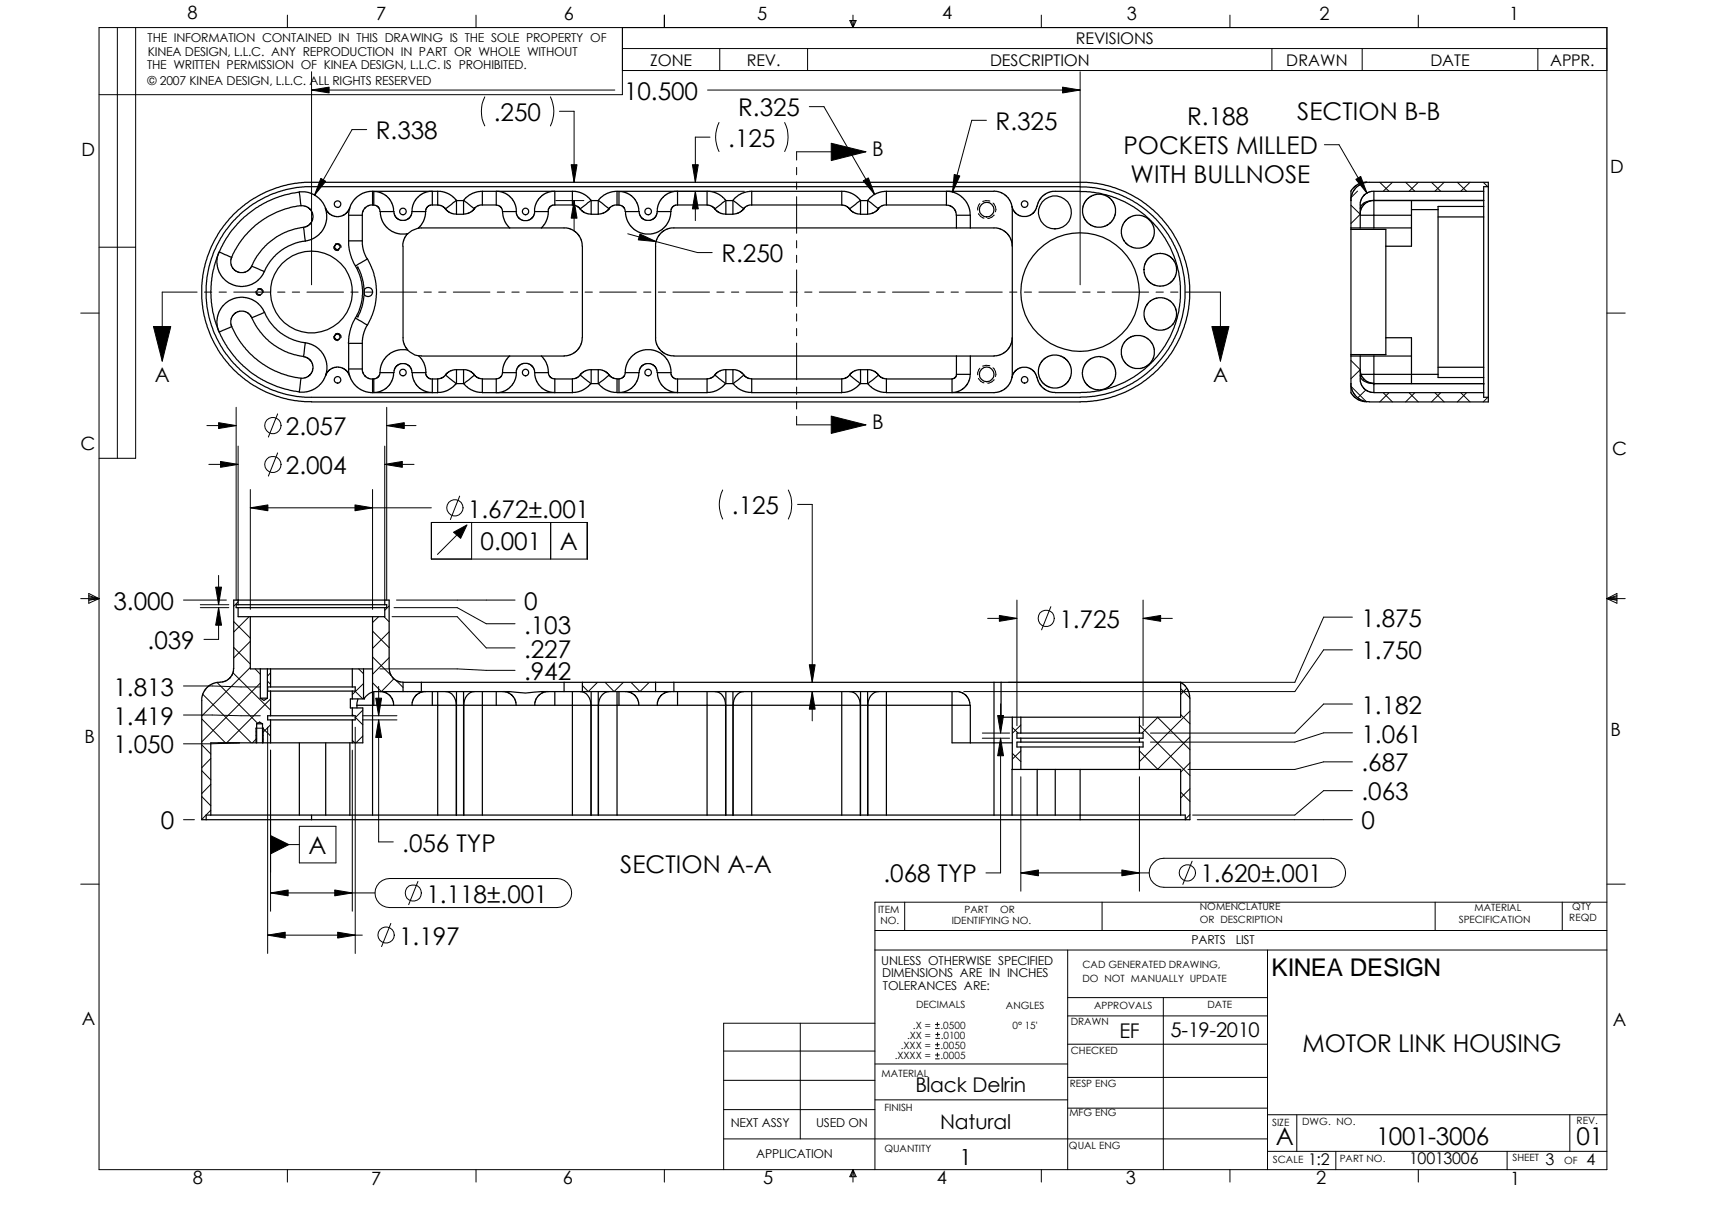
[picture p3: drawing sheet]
<svg xmlns="http://www.w3.org/2000/svg" width="297mm" height="210mm" viewBox="0 0 297 210" stroke-linecap="round" stroke-linejoin="round" font-family="sans-serif">
<g fill="none" stroke="#000" stroke-width=".17">
<path d="M17.2 4.8h261.6v198.1h-261.6zM20.4 4.8v74.7M23.5 4.8v74.7h-6.3M49.9 2.6v2.2M54.1 15.6l3-.5v1zM54.1 15.6h52.6M54.1 12.4v37M82.6 2.6v2.2M84.1 16.8a5.6 5.6 0 0 0 0 5M95.5 16.8a5.6 5.6 0 0 1 0 5M97.1 19.3h2.5v12.3M108 4.8v11.6h-90.8"/>
<path d="M108 12.2h170.8M108 8.4h170.8M115.3 2.6v2.2M122.8 15.6h64.6M124.9 8.4v3.8M140.1 8.4v3.8M140.4 18.5h2.6l8.8 15.2M147.4 3.6h1.1l-.5 1.2zM147.7 3.6l.3 1.2M148 2.6v2.2M148.2 3.6l-.2 1.2M180.7 2.6v2.2"/>
<path d="M184.4 15.1l3 .5-3 .5zM187.4 12.4v37M213.4 2.6v2.2M220.7 8.4v3.8M236.3 8.4v3.8M246.1 2.6v2.2M266.8 8.4v3.8M55.7 30.9l.8 .6-1.9 2.4zM63.6 22.5h-2.5l-6.5 11.4M96.4 34.8h4.9M99.1 28.6h1l-.5 3zM99.6 34.8l.5 3h-1z"/>
<path d="M99.6 34.8v5.1M117.5 33.2h11.7M120.1 28.6h1.1l-.6 3zM120.6 33.2l.6 3h-1.1zM120.6 33.2v5.1M123.2 23.8h-2.6v7.8M124.8 21.3a5.6 5.6 0 0 0 0 5M136.1 21.3a5.6 5.6 0 0 1 0 5M138.2 29v1.3M138.2 31.6v1.3M138.2 34.1v6.4M144.2 24.8l6 1.5-6 1.6z"/>
<path d="M149.8 31.4l.9-.5 1.1 2.8zM150.2 26.3h-12v1.5M165.6 30.3l.9 .2-1.2 2.8zM169.8 37.1a1.51 1.51 0 0 0 .9 .7M170 35.3l-.4 .8v.3M171.2 20.9h-2.6l-3.3 12.4M171.7 34.9l-.6-.1-.6 .1M172.3 35.2a1.43 1.43 0 0 1 .4 1.5M172.5 37.3a1.31 1.31 0 0 1-1.1 .6M229.8 25.1h2.5l4.9 8.4M234.4 35.6l1.6 1.6-1.6 1.6M235.2 31.1l.9-.5 1.1 2.9z"/>
<path d="M235.5 33.1l-1.1 1.1M239.4 31.6l1.6 1.6M241.6 31.6l-1.6 1.6M243.9 31.6l1.6 1.6M246.1 31.6l-1.6 1.6M248.4 31.6l1.6 1.6M250.6 31.6l-1.6 1.6M252.9 31.6l1.6 1.6M255.1 31.6l-1.7 1.6M257.3 31.6l.8 .8M14 54.3h3.2M17.2 42.9h6.3"/>
<path d="M26.6 56.6h3l-1.5 6.1zM34.2 50.7h-6.1v12M35.5 50.7h1.2M38 50.7h1.3M40.6 50.7h6.3M44.4 50.5a.6 .6 0 0 0 .8 .7M44.7 50.1h.1M44.8 50.1a.61 .61 0 0 1 .8 .7M48.2 50.7h1.2M50.7 50.7h1.3M53.3 50.7h6.3M57.9 42.8a.6 .6 0 0 0 .9 .6"/>
<path d="M57.9 58.3a.6 .6 0 0 0 .8 .7M58.2 42.3h.1a.61 .61 0 0 1 .8 .6M58.2 57.9h.1a.62 .62 0 0 1 .6 .1 .62 .62 0 0 1 .2 .6M60.9 50.7h1.2M63.4 50.7h1.3M66 50.7h6.3M73.6 50.7h1.2M76.1 50.7h1.3M78.7 50.7h6.3M86.3 50.7h1.2M88.8 50.7h1.3M91.4 50.7h6.3"/>
<path d="M99 50.7h1.2M101.5 50.7h1.3M104.1 50.7h6.3M108.9 40.6l12.1 3.2h2.6M111 40.6l2.8 1.3-3.1-.3zM111.7 50.7h1.2M114.2 50.7h1.3M116.8 50.7h6.3M124.4 50.7h1.2M126.9 50.7h1.3M129.5 50.7h6.3M137.1 50.7h1.2"/>
<path d="M138.2 41.7v1.3M138.2 44.3v1.3M138.2 46.8v6.4M138.2 54.4v1.3M138.2 57v1.3M138.2 59.5v6.4M139.6 50.7h1.3M142.2 50.7h6.3M149.8 50.7h1.2M152.3 50.7h1.3M154.9 50.7h6.3M162.5 50.7h1.2"/>
<path d="M165 50.7h1.3M167.6 50.7h6.3M175.2 50.7h1.2M177.7 50.7h1.3M180.3 50.7h6.3M187.9 50.7h1.2M190.4 50.7h1.3M193 50.7h6.3M200.6 50.7h1.2M203.1 50.7h1.3M205.7 50.7h6v12M210.3 56.6h2.9l-1.5 6.1z"/>
<path d="M278.8 54.3h3.2M35.9 73.8h5.1M37.9 73.3l3.1 .5-3.1 .5zM41 70.7v33.4M41.3 77.4v26.7M48.2 78.6l-1.6 4M48.2 71.8l-1.6 4M66.8 77.4v26.7M67.1 73.8l3-.5v1zM67.1 73.8h5.1M67.1 70.7v33.4M138.2 72.2v1.5h12"/>
<path d="M138.2 67.1v1.3M138.2 69.7v1.3M144.2 72.2l6 1.5-6 1.5zM169.8 65.7a1.51 1.51 0 0 0 .9 .7M170 63.9l-.4 .8v.3M171.7 63.5l-.6-.1-.6 .1M172.3 63.8a1.43 1.43 0 0 1 .4 1.5M172.5 65.9a1.31 1.31 0 0 1-1.1 .6M234.4 62.5l1.6 1.6-1.6 1.6M234.4 67.1l2.6 2.5M237 67.6l-1.4 1.4M240 68.1l1.6 1.6"/>
<path d="M241 68.1l-1.6 1.6M244.5 68.1l1.6 1.6M245.5 68.1l-1.6 1.6M249 68.1l1.6 1.6M250 68.1l-1.6 1.6M253.4 68.1l1.7 1.6M254.5 68.1l-1.6 1.6M258.1 68.9l-.8 .8M36.2 80.6h5.1M37.9 99.8v5.1M38.3 80.1l3 .5-3 .5zM43.4 88.1l3.1-.5v1z"/>
<path d="M43.4 88.1h31.4M43.4 84.9v20.8M61.6 87.6l3 .5-3 .5zM64.6 84.9v20.8M66.8 80.6l3-.5v1zM66.8 80.6h5M74.8 90.6h27.1v6.4h-27.1zM78.7 92.3l2.3-1.2-1.1 2.3zM79.2 92.8l-3.3 3.4M79.8 86.1l-1.7 4M81.8 90.6v6.4M95.5 90.6v6.4"/>
<path d="M125.4 85a5.6 5.6 0 0 0 0 5M136.8 85a5.6 5.6 0 0 1 0 5M138.4 87.5h2.5v30.9M14 103.8h3.2M15.4 103l1.8 .8-1.8 .8zM15.4 103.3l1.8 .5M15.4 103.5l1.8 .3M17.2 103.8l-1.8 .3M31.8 104.1h7.5M31.8 119l13.4 .2M34.8 105.4h4.9M34.8 104.9h4.9"/>
<path d="M37.4 101.9h1l-.5 3zM37.7 118.4l7 7.1M37.9 105.4l.5 3.1h-1zM37.9 105.4v5.5h-2.5M40.4 116.7l6.5 6.5M40.6 112.3l2.8 2.9M40.6 107.8l2.8 2.9M41.3 104.4l-.7 .8M41.3 104.1h.1M43.2 107l-2.6 2.6M43.4 111.3l-2.8 2.8M43.4 115.8l-8.4 8.4"/>
<path d="M44.3 116l.9 1M45.2 118.5l-10.2 10.2M46.4 118.2l.5 .5M46.9 116.7l-.5 .6M61.6 119.9l1.3 1.3M62.2 116l.9 .9M63.1 118.6l-2 1.9M64.6 114l3.2 3.1M64.6 109.5l2.9 2.9M65.7 107l-1.1 1M65.7 119.1v5.1M65.9 116h13.4l5.1 .3h5"/>
<path d="M66.6 107l.9 .9M67.5 105.1l-.7 .8M67.5 109.6l-2.9 2.9M67.5 114.1l-2.9 2.9M68 107h11.3l5.1 5.4h5M68.3 117.8l-2.1 2.2-1.6-1.6M68.4 105.4h10.9l5.1 2.8h5M68.7 118.1l1.2 1.2M68.8 104.1h20.6M103.7 118.4l-1.6 1.6-1.1-1.1M105 118.4l1.5 1.6 1.7-1.6M109.5 118.4l1.5 1.6 1.6-1.6"/>
<path d="M140.4 115.3h1l-.5 3.1zM140.9 120l.5 3h-1zM140.9 120v5.1M171.4 107.3h5M173.4 106.8l3 .5-3 .5zM176.4 104.1v21.8M182.3 105.2l-1.6 4.1M198.3 107.3l3.1-.5v1zM198.3 104.1v21.8M198.3 107.3h5.1M204.8 119.5l1.7 1.6M205.9 119.4l-1.1 1.1"/>
<path d="M234.7 112.7h-5l-5 7.3h-57.5M234.7 107.1h-5l-5 11.3h-49.7M278.8 103.8h3.2M278.8 103.8l1.7 .3M278.8 103.8l1.7-.8v1.6zM280.5 103.5l-1.7 .3M280.5 103.3l-1.7 .5M31.8 124l13.4 .2M35 138.2l1.6 1.6M35 133.7l1.6 1.6M35 129.2l1.6 1.6M35 124.7l4.1 4.2"/>
<path d="M35.2 120.4l8.4 8.5M36.6 131.6l-1.6 1.6M36.6 136.1l-1.6 1.6M37.8 128.9h3.8l-9.8 .1M44.4 126.3v2.6M44.4 126.3h1.3M44.5 128.1l-.7 .8M44.5 126.2l-.1 .1M45.5 126.3l1.4 1.4M45.5 126.2l.2 .1M45.7 126.3v2.6M46.4 126.2v39.2"/>
<path d="M46.9 121.2l-7.6 7.7M46.9 125.7l-1.4 1.4M46.9 130.1v28M61.1 128.4l.5 .5M61.1 124l.3 .2M61.1 130.1v28M61.3 124.9l-.2 .1M61.6 124.4l1.3 1.3M61.6 126.2v39.2M62.9 124.2h6M62.9 124.9h6M62.9 123.2l-1.3 1.3"/>
<path d="M62.9 127.7l-1.1 1.2M65.2 121.1h1l-.5 3.1zM65.7 124.9l.5 3h-1zM65.7 124.9v21.1h2.5M170.4 127.2h4.8M170.4 128.1h4.8M173.1 124.1h1l-.5 3.1zM173.6 128.1l.5 3h-1zM173.6 128.1v23.3h-2.5M173.6 122.1v5.1M175.6 130.7l1.5 1.4M175.6 126.2l1.1 1"/>
<path d="M177.1 125.8l-1.5 1.4M177.1 130.3l-1.5 1.4M177.1 134.7v19.9M197.7 130.3l3.2 3.2M197.7 125.8l8.8 8.7M197.7 134.7v19.9M200.8 124.4l5.7 5.6M200.9 124.4l-2.8 2.8M204.8 137.4l1.7 1.6M204.8 124l1.7 1.6M206.5 123.4l-8.8 8.7M206.5 127.8l-5.7 5.7"/>
<path d="M206.5 132.3l-1.7 1.6M206.5 136.8l-1.7 1.6M234.7 137.2h-5l-5 4.2h-17.8M234.7 132.2h-5l-5 1.3h-18.6M234.7 127.1h-5l-5 1.6h-25.1M234.7 122.1h-5l-5 5.1h-25.1M14 153.4h3.2M31.8 142.2h1.9M36.6 140.5l-1.6 1.7M46.9 154.9l3.1-.5v1zM46.9 144.9l3.2 1.6-3.2 1.6zM46.9 146.5h5"/>
<path d="M46.9 154.9h18.2M51.9 143.3h6.4v6.4h-6.4zM58.1 154.4l3 .5-3 .5zM65.8 153.1l.5-.4 1.3-.3h29a2.52 2.52 0 0 1 2.6 2.5 2.52 2.52 0 0 1-2.6 2.5h-29a2.52 2.52 0 0 1-2.3-1.5 2.52 2.52 0 0 1 .5-2.8zM72.5 152.9l-1.6 4M157 156.5v4.9M177.1 151.4l3.1-.5v1zM177.1 151.4h22.3M191.2 156.5v4.9M194.6 150.9l3.1 .5-3.1 .5zM200.1 149.6l.6-.4 .5-.2 .7-.1h29.1a2.52 2.52 0 0 1 2.5 2.5 2.52 2.52 0 0 1-2.5 2.5h-29.1a2.48 2.48 0 0 1-2.3-1.5 2.48 2.48 0 0 1 .5-2.8zM206.5 141.3l-.8 .8"/>
<path d="M206.8 149.4l-1.6 4M207.7 142.2h27M249 156.5v4.9M271.1 156.5v4.9M278.8 156.5h-127v46.4M278.8 153.4h3.2M46.4 162.2l3.1-.5v1zM46.4 162.2h16.5M58.6 161.7l3 .5-3 .5zM67.8 160.2l-1.6 4M138.8 177.5v20.1M151.8 164.8h127"/>
<path d="M151.8 177.5h-26.2v25.4M151.8 161.4h127M162.3 178.4h.7M162.3 177.7h.7M162.3 179.5h.7M162.6 177.4v.7M162.7 179.1v.7M185.2 164.8v38.1M185.2 176.2h34.7M185.2 173.1h34.7M201.8 173.1v29.8M219.9 164.8v38.1"/>
<path d="M125.6 197.6h94.3M125.6 182.3h26.2M125.6 187.4h26.2M125.6 192.5h26.2M151.8 190.8h33.4M151.8 184.6h33.4M162.3 183.7h.7M162.3 183h.7M162.3 181.9h.7M162.3 181.2h.7M162.3 180.1h.7M162.6 180.9v.7"/>
<path d="M162.6 182.7v.6M185.2 192.2h34.7M185.2 186.9h34.7M185.2 181.1h34.7M219.9 199.7h58.9M219.9 193.4h58.9M225 193.4v6.3M231.8 199.7v3.2M261.5 199.7v3.2M272.4 193.4v6.3M49.9 202.9v2.2M82.6 202.9v2.2"/>
<path d="M115.3 202.9v2.2M148 202.9v2.2M148 202.9l.5 1.2h-1.1zM148 202.9l-.3 1.2M148 202.9l.2 1.2M180.7 202.9v2.2M213.4 202.9v2.2M246.1 202.9v2.2"/>
<circle cx="47.4" cy="73.8" r="1.41"/>
<circle cx="47.4" cy="80.6" r="1.41"/>
<circle cx="78.9" cy="88.1" r="1.41"/>
<circle cx="181.5" cy="107.3" r="1.41"/>
<circle cx="71.7" cy="154.9" r="1.41"/>
<circle cx="206" cy="151.4" r="1.41"/>
<circle cx="67" cy="162.2" r="1.4"/>
</g>
<g fill="none" stroke="#000" stroke-width=".21">
<path d="M51.9 33.3l1.7 .1 1.3 .6 1.1 1.1 .9 1.7 .4 .4 .8 .3 .7 .1 .9-.3 .6-.6 .4-.7M52.2 35.7l-.3-2.4-2.5 .5-1.4 .5-1.6 .7-1.9 1-2.2 1.7-2.4 2.7-1.5 2.6-.8 1.8-.5 1.9a16.7 16.7 0 0 0 .3 9.2l1 2.4 .7 1.3 2 2.8 2.2 2 1.4 1 1.7 .9 1.8 .8 2 .6 1.7 .3 .3-2.4h.7l.7-.4 .4-.4 .3-.9v-.6l-.4-.8-.4-.4-.8-.2M52.2 35.7h.7l.7 .4 .4 .4 .3 .9v.6l-.4 .8-.4 .4-.8 .3M52.2 35.7l-1.8 .3-2.3 .7-1.8 1-1.4 .9-1.1 1-1.6 1.6-1 1.5-1 1.9M52.7 39.5l-1.4 .2-1.4 .4-1.9 1-1.6 1.2-.9 .9-1.2 1.7-.6 1.3 2.2 .9 .3-.7 .8-1.3 1-1 1-.8 .9-.5 1.5-.7 1.6-.3M52.7 39.5l.3 2.3M56.4 36.2l.2 .6 .1 1.3-.2 .9-.4 .8-.8 .9-.7 .6-1.6 .5M60.5 37.3v4.5M60.5 37.3h2.4M62.9 37.3v4.5M64.6 33.2h-.7l-.9 .3-1.5 1-.8 1.4-.2 1.4M64.6 35.6h-.5l-.6 .3-.6 .8v.6"/>
<path d="M64.6 33.2h11.3M64.6 33.2v2.4M64.9 33.2l1.2 .2 1 .6 .9 1.2 .3 1.5h-2.3l-.3-.7-.5-.4h-.3M64.9 33.2v2.4h-.3M66 36.7v.5l.3 1.1 .5 .8 .7 .7 .7 .4 .9 .4h1.6M68.4 36.7v.3l.3 .7 .9 .5h.7l.6-.3 .5-.6 .1-.6M71.5 36.7h2.4M73.9 36.7l-.4 1.6-.4 .8-.5 .4M75 35.6h-.5l-.4 .3-.2 .5v.3M75 35.6v-2.4l-1.1 .1-1 .6-.9 .8-.4 .9-.1 1.1M75 35.6h.9M75.9 33.2h.8l.9 .3 1.1 .7 .5 .5"/>
<path d="M75.9 33.2v2.4M77.3 36.2l.9 .8 1 .2M79.2 34.8l-1.9 1.4-.5-.4-.9-.2M79.2 34.8h1.2M79.2 34.8v2.4M80.4 34.8v2.4h-1.2M80.5 34.8h-.1M80.5 34.8l1.8 1.4-1 .8-.9 .1M83.7 33.2h-.7l-.9 .3-.7 .4-.9 .9M83.7 35.6h-.7l-.7 .6M83.7 35.6h2.4v-2.4l1.1 .1 1 .6 .8 .8 .4 .9 .2 1.1h-2.4M83.7 33.2h15.6"/>
<path d="M83.7 33.2v2.4M86.1 35.6h.4l.5 .4 .2 .7M87.2 36.7l.1 .8 .2 .8 .9 1.2M89.6 36.7v.3l.3 .7 .4 .4 .5 .2h.7l.7-.3 .5-.7v-.6h2.5l-.4 1.6-.4 .7-.5 .5M96.3 35.6h-.4l-.4 .2-.3 .4-.1 .5M96.3 35.6v-2.4l-1.1 .1-1.1 .6-.8 .8-.4 .9-.2 1.1M96.3 35.6h3M99.3 33.2h.8l.8 .3 1.1 .7 .5 .5M99.3 33.2v2.4M100.6 36.2l1 .8 1 .2M102.6 34.8l-1.9 1.4-.5-.4-.9-.2M102.6 34.8h1.2"/>
<path d="M102.6 34.8v2.4M103.8 34.8v2.4h-1.2M103.8 34.8h.1M103.8 34.8l1.9 1.4-1.1 .8-.8 .1M107.1 33.2h-.8l-.9 .3-.7 .4-.9 .9M107.1 35.6h-.7l-.7 .6M107.1 33.2h15.6M107.1 33.2v2.4M107.4 33.2l1.3 .2 .9 .6 .9 1.2 .4 1.5h-2.4l-.3-.8-.4-.3h-.4M107.4 33.2v2.4h-.3M108.5 36.7l.3 1.4 .8 1.3 1 .8 1.3 .4h1.1l.7-.2 1.4-.8 1-1.3 .3-1.6M110.9 36.7l.1 .6 .2 .4 .9 .5h.7l.7-.3 .4-.6 .1-.6"/>
<path d="M114 36.7h2.4M117.6 35.6v-2.4l-1.1 .1-.9 .4-1 1-.4 .9-.2 1.1M117.6 35.6h-.5l-.4 .3-.2 .3-.1 .5M117.6 35.6h5.1M122.7 33.2h.8l.8 .3 1.1 .7 .5 .5M122.7 35.6l.8 .2 .5 .4M122.7 33.2v2.4M124 36.2l.9 .8 1 .2M125.9 34.8l-1.9 1.4M125.9 34.8h1.3M125.9 34.8v2.4M127.2 34.8v2.4h-1.3"/>
<path d="M127.2 34.8h.1M127.2 34.8l1.9 1.4-1.1 .8-.8 .1M130.4 33.2h-.7l-.9 .3-.7 .4-.9 .9M130.4 35.6h-.7l-.7 .6M130.4 33.2h15.6M130.4 35.6h15.6M130.4 33.2v2.4M146 33.2h.9l.8 .3 1.1 .7 .5 .5M146 33.2v2.4M147.4 36.2l.9 .8 1 .2M149.3 34.8l-1.9 1.4-.5-.4-.9-.2M149.3 34.8h1.2"/>
<path d="M149.3 34.8v2.4M150.5 34.8v2.4h-1.2M150.6 34.8h-.1M150.6 34.8l1.8 1.4-1 .8-.9 .1M153.8 33.2h-.7l-.9 .3-.7 .4-.9 .9M153.8 35.6h10.4v-2.4h.6l1.5 .5 1 .9 .8 1.3 .3 1.4M153.8 35.6h-.7l-.7 .6M153.8 33.2h18.7M153.8 33.2v2.4M164.2 35.6l.6 .1 .5 .3 .5 .7 .1 .6M165.9 37.3h2.5M165.9 37.3v2.2"/>
<path d="M168.4 37.3v2.2M172.5 33.1l1 .2 1.1 .7 .6 .8 .4 1M175.6 35.8v29.7M179.9 35.8l-.2 .6-.4 .6-.6 .4-.6 .1h-1.1l-.7-.4-.6-.8-.1-.5M187.4 32.4l2.5 .2 1.9 .3 2.2 .7 2.4 1.2 2.6 1.7 1.4 1.4 1.1 1.2 1.8 2.6 1.4 3.2 .8 3.3 .1 3.6-.5 3.3-1 2.9-1.4 2.6-2.1 2.6-2.7 2.4-1.5 .9-1.6 .9-3 1-1.9 .3-2.5 .2h-133.3M187.4 32.4h-134.5l-1.3 .1-2.5 .5-3.1 1.2-2.7 1.6-1.6 1.3-1.2 1.3-1.7 2.1-1.6 2.9-.9 2.8-.5 3.3 .1 3.6 .8 3.3 .5 1.5 .8 1.6 .8 1.3 1.4 1.8 1.9 1.9 2.7 2 2.7 1.2 2.1 .7 2 .4 2.4 .1M187.4 33.2l1.7 .1 1.9 .3 1.9 .5 2.3 1 1.5 .8 1.9 1.4 2.1 2.1 1.4 1.9 .9 1.5 1.2 3.2 .4 1.5 .2 2.1v2.8l-.3 1.9-.5 1.8-1 2.4-.9 1.5-1.4 1.9-2.1 2.1-1.9 1.4-1.5 .9-2.3 .9-2.3 .6-3.2 .3h-4.3l-1.2-.2-.8-.5-.8-1-.3-1M187.4 33.2h-4.8l-.7 .2-.8 .4-.6 .6-.3 .6-.2 .8M189.2 39l-.8-.6-.5-1.1-.1-1.1 .3-1 .8-.9 1-.5 1.2-.1 .9 .3 1 .8 .5 1v1.2l-.3 .9-.7 .9-1 .5-1.2 .1-1.1-.4M234.4 34.8l.1-.9 .5-1.1 1-.8 1.1-.4h21.1v38.1h-20.6M234.4 39.5v.3M234.4 39.5h10.5"/>
<path d="M234.4 39.8v21.7M234.4 39.8h6v21.7h-6M236 37.3h8.9M237.1 31.6l-.8 .1-.7 .3-.6 .3-.6 .8v6.4M238.4 33.2h-.5l-.7 .2-.6 .5-.5 .8-.1 .4v4.4M238.4 34.8h-.5a1.85 1.85 0 0 0-1.9 1.4M238.4 34.8h.1M238.4 34.8l-.9 .1-.8 .5-.5 .7-.2 .6v.5M238.4 34.8h19h-19M238.4 33.2h19M238.4 33.2v6.3M244.9 34.8v7.9h-4.5"/>
<path d="M244.9 36.4h4.6M249.5 37.6h7.9M257.4 35.8h-7.9v29.7h7.9M258.2 32.4h-.8v36.5h.8M38 57.6l2.2-1 .7 1.5 .9 1.4 1.3 1.6 1.7 1.5 2 1.3 2 .9 1.4 .4 2 .4M40.2 56.6l-.2-.4 .1-.9 .2-.5 .5-.5 .8-.3h.9l.7 .4 .5 .7 2.1-.9-.1-.5-1.1-1.2-1.5-.8-1.4-.1-1 .1-.9 .4-1.2 1.1-.8 1.5-.2 1.4 .4 1.5M43.6 46.1l-.2 .6-.8 .5h-1.3l-.6-.3-.6-.8-.1-1.1 .2-.3-2.1-1-.2 .2-.2 .6-.1 1.2 .4 1.5 .6 .9 .6 .6 1.3 .7 .5 .2 1.2 .1 1.5-.4 .9-.5 .7-.7 .5-1M45.9 54.1l1 1.9 1.7 1.7 2.1 1.2 2.1 .5a.56 .56 0 0 1 .1 .8l-.2 1.6-2.8-.6-1.4-.7-1.9-1.3-.9-1-1.2-1.6-.8-1.5M52.9 59.5l.8 .1 .9 .4 .8 .6 .7 .9 .5 1 .1 .8v.8l-.2 1.1M58.9 58.2l.1 .4-.2 .2-.4 .1-.3-.1-.1-.5 .2-.3h.5l.3 .2M60.5 41.8l.2 1.8 .3 1.3 .7 1.2M60.5 41.8h2.4"/>
<path d="M61.6 55.2l.6-1 .3-.9 .4-2.2v-1.4l-.3-1.4-.9-2.2 2.1-1.2 1.1 2.6 .4 2.7-.1 1.9-.2 1.3-.4 1.3-.8 1.7M62.1 46.3l.5 1.3 .4 1.2 .2 1.2v1.4l-.3 1.5-.4 1.2-.4 .9-.2-.2M62.1 46.3l-.2 .2M62.9 41.8l.1 1.5 .7 1.6M62.9 59.6h-2.4v4.4M62.9 59.6v4.4M63.2 50.2a.79 .79 0 0 1 1.2-.1 .79 .79 0 0 1 0 1.2 .79 .79 0 0 1-1.2-.1zM63.8 56.4l-1.8-1a.33 .33 0 0 0-.4-.1 .33 .33 0 0 0-.2 .3l-.7 1.7-.3 2.3M63.8 56.4l-.4 .6-.4 1-.1 1.6M69.9 42.7v16.4l.3 .8 .5 .8h-1.3l-.9 .2-.9 .5-.9 .9-.6 1.2-.1 1.1h2.3l-.1 .9-.5 1.1-.7 .8-.9 .5-1.2 .2M70.7 40.6a3.5 3.5 0 0 1 2.4-1.1h25.2l.9 .3 .6 .4 .6 .5 .3 .7 .3 1.3v15.9M70.7 40.6l-.5 .6-.2 .5-.1 1"/>
<path d="M101 58.6l-.1 .8-.5 1.1-1 .9-1.1 .3-25.2 .1M175.6 42.7l-.2-1.1-.4-.9-1.1-.8-1-.4-56.9 .1-.6 .3-.8 .5-.6 1-.3 .8v16.9l.4 1 .8 1 1.1 .5 .9 .1M175.6 58.6l-.3 1.3-.6 .9-.9 .7-1.3 .3h-55.6M240.4 58.6h4.5v7.9M54.1 69.7l-2.2-.1-2-.3-1.9-.6-1.9-.7-2.7-1.5-2.7-2.2-1-1-1.5-2-1.5-2.7-1.1-3.1-.4-2-.2-1.7v-2.3l.2-1.7 .7-3.1 1.2-2.8 1.1-1.9 1-1.3 2.2-2.3 2.6-2 2.1-1.1 1.9-.7 3.2-.8 1.7-.2 136.6 .1 3.2 .6 2.6 1 2.7 1.5 2.7 2.2 2 2.3 1.6 2.6 1.2 2.8 .7 3.1 .2 1.7v2.3l-.2 1.7-.4 2-1.1 3.1-1.1 2.1-.9 1.3-1 1.3-1.7 1.6-2.6 2-2.1 1.1-1.9 .7-3.2 .8-2.8 .2h-133.3M56.5 65.2l-.8 1.4-1.1 .8-1.2 .5-1.5 .1M60.5 64l.2 1.2-.3-.6-.4-.4-.6-.4-.6-.1h-.7l-.8 .4-.6 .5-.2 .6M60.5 64h2.4M60.7 65.2l.4 .9 .9 1.1 1.2 .7 1.4 .2M62.9 64v.6l.6 .8 .6 .3h.5M64.6 68.1h11.3M64.6 65.7v2.4"/>
<path d="M64.6 65.7h.3M64.9 65.7v2.4M65.9 64.6l-.2 .7-.2 .2-.6 .2M68.4 64.6v-.6l.5-.6 .7-.3h.7l.8 .5 .3 .4 .1 .6h2.4v.5l.3 .4 .5 .2h.3M70.7 60.7l1.3 .9 .6 .1M71.5 64.6l.3 1.3 .5 .9 .7 .7 1.1 .5 .9 .1v-2.4M72.6 61.7l1 1.3 .2 .8 .1 .8M72.6 61.7h.5M75 65.7h.9M75.9 65.7v2.4M77.3 65.1l1.9 1.4M77.3 65.1l-.6 .5-.8 .1"/>
<path d="M79.2 66.5l-.6 .6-1.1 .7-1.6 .3M79.2 66.5h1.3M79.2 64.1l-.9 .2-.7 .4-.3 .4M79.2 64.1v2.4M79.2 64.1h1.2M80.4 64.1l1 .2 .9 .7M80.4 64.1v2.4M80.5 66.5l.6 .7 .7 .4 .9 .4 1 .1M83.7 65.7l-.6-.1-.8-.5-1.8 1.4M86.1 65.7h-2.4v2.4h15.6M87.2 64.6h2.4l-.3 1.5-.7 1-1 .7-1 .3h-.5v-2.4M87.2 64.6l-.2 .7-.3 .2-.6 .2"/>
<path d="M88.4 61.8l-.5 .5-.4 .7-.3 .8v.8M89.6 64.6v-.3l.3-.7 .4-.4 .5-.2h.7l.7 .3 .5 .7 .1 .6M92.8 64.6l.1 1.1 .6 1.1 .9 .8 1.3 .5h.6v-2.4h3M92.8 64.6h2.4M93.9 61.8l.9 1.1 .3 .9 .1 .8M95.2 64.6v.4l.4 .5 .7 .2M99.3 65.7v2.4M100.7 65.1l1.8 1.4M100.7 65.1l-.7 .5-.7 .1M102.5 66.5l-.6 .6-1.1 .7-1.5 .3M102.5 66.5h1.3M102.6 64.1l-.9 .2-.7 .4-.3 .4"/>
<path d="M102.6 64.1v2.4M102.6 64.1h1.2M103.8 64.1l1 .2 .9 .7M103.8 64.1v2.4M103.8 66.5l.6 .7 .8 .4 .8 .4 1.1 .1M107.1 65.7l-.7-.1-.7-.5-1.9 1.4M107.4 65.7h-.3v2.4h15.6M107.4 65.7v2.4M108.5 64.6l.2-1.4 .7-1.2 1-.8 1.5-.5 1.7 .1 1 .4 .5 .4 .6 .7 .4 .7 .3 .8v.8M108.5 64.6h2.4l-.2 .9-.5 1.1-.6 .8-.9 .5-1.3 .2M108.5 64.6l-.3 .7-.4 .4h-.4M110.9 64.6v-.3l.3-.7 .9-.5h.7l.7 .3 .4 .6 .1 .6h2.4"/>
<path d="M114.1 64.6l.2 1.2 .5 1 .7 .7 1.1 .5 1 .1v-2.4M116.4 64.6l.1 .5 .3 .4 .4 .2h.4M117.6 65.7h5.1M122.7 65.7v2.4M124 65.1l1.9 1.4M124 65.1l-.6 .5-.7 .1M125.9 66.5l-.6 .6-1.1 .7-1.5 .3M125.9 66.5h1.3M125.9 64.1l-.9 .2-.7 .4-.3 .4M125.9 64.1v2.4M125.9 64.1h1.3M127.2 64.1l.9 .2 1 .7"/>
<path d="M127.2 64.1v2.4M127.2 66.5l.6 .7 .7 .4 .9 .4 1 .1M130.4 65.7l-.6-.1-.7-.5-1.9 1.4M146 65.7h-15.6v2.4h15.6M146 65.7v2.4M147.4 65.1l1.9 1.4M147.4 65.1l-.6 .5-.8 .1M149.3 66.5l-.6 .6-1.1 .7-1.6 .3M149.3 66.5h1.3M149.3 64.1l-.9 .2-.7 .4-.3 .4M149.3 64.1v2.4M149.3 64.1h1.2"/>
<path d="M150.5 64.1l1 .2 .9 .7M150.5 64.1v2.4M150.6 66.5l.6 .7 .7 .4 .9 .4 1 .1M153.8 65.7l-.6-.1-.8-.5-1.8 1.4M165.9 61.8v3.1h2.5v-3.1M166 64.9l-.2 .5-.6 .3M168.3 64.9l-.1 .9-.5 1.1-.8 .7-.9 .4-.8 .1v-2.4M175.6 65.5l-.4 1-.6 .8-.9 .6-1.1 .2h-18.8v-2.4h11.4M175.6 65.5l.1-.6 .4-.5 .6-.5 .6-.2h.8l.9 .4 .7 .8 .2 .6M184.6 62.1l.8 .7 .5 1.3-.1 1.1-.5 1.1-1 .8-.9 .2-1.2-.1-1-.5-.8-1-.2-.8 .1-1.2 .5-1 1-.9 .8-.2h1l1.1 .5M190.9 61.9l1.2 .3 .8 .6 .5 .9 .2 1.2-.4 1.2-.6 .8-.8 .5-1.3 .2-1.2-.3-.8-.6-.5-.9-.2-1.2 .3-1.2 .7-.8 1.2-.7h.9M234.4 66.5l.2 1.1 .7 1.2 1.1 .7 1.2 .2"/>
<path d="M234.4 61.5v.3M234.4 66.5v1.7l.3 .4 1.1 .8 .6 .2 .7 .1M234.4 61.8h10.5M234.4 61.8v4.7M236 61.8v4.4l.1 .4 .5 .8 .6 .4 .7 .3h.5M236 65.1a2.04 2.04 0 0 0 2.4 1.4M236 64.1l.2 1.1 .5 .7 .8 .4 .9 .2M236.1 64.9h13.4M238.4 66.5h.1M238.4 61.8v6.3h19M238.4 66.5h19M249.5 63.7h7.9"/>
<path d="M257.4 66.5h.1M38.2 118.4h-.9l-1.1 .6-.9 1-.3 1v21.2h171.5v-21.1M41 104.9h26.1v.5h-26.1zM41.3 104.1v.8M41.3 105.4v1.6h25.5v-1.6M43.4 107v9h21.2M45.2 116v5.1M46.4 116v5.1M46.4 119.2h15.2v.7h-15.2zM46.9 116v3.2M46.9 119.9v4.3M61.1 116v3.2"/>
<path d="M61.1 119.9v1.3M63.1 116v5.1M64.6 107v34.4M66 120l1 .2 .7 .5 .5 .8 .1 .8M66.8 104.1v.8M67.5 116v-11.9h-26.9l-.1 12.3-.2 .7-.5 .6-.8 .5-.8 .1M67.6 116l.1 .8 .5 .8 .6 .5 1.1 .3M69.9 118.4v1.6M69.9 118.4h134.9M73.1 118.4v1.6M73.9 120l-.9 .1-.8 .5-.6 .9-.1 .8M75 120v2.3"/>
<path d="M75.9 120v21.4M77.3 120a2.14 2.14 0 0 1 1.9 2.3v19.1M79.2 120v21.4M80.4 120v21.4M82.3 120a2.14 2.14 0 0 0-1.8 2.3v19.1M83.7 120v21.4M86.1 120v2.3M87.2 120l1.1 .2 .6 .5 .5 .8 .1 .8M95.2 120l-.9 .1-.8 .5-.6 .9-.1 .8M96.3 120v2.3M97.9 118.4v1.6M99.3 120v21.4"/>
<path d="M100.7 120a2.14 2.14 0 0 1 1.8 2.3v19.1M101 118.4v1.6M102.6 120v21.4M103.8 120v21.4M105.7 120a2.14 2.14 0 0 0-1.9 2.3v19.1M107.1 120v21.4M107.4 120v2.3M108.5 120l1.1 .2 .6 .5 .5 .8 .1 .8M113.7 118.4v1.6M116.4 120h-.5l-.6 .2-.7 .5-.4 .8-.2 .8M116.9 118.4v1.6M117.6 120v2.3"/>
<path d="M122.7 120v21.4M124 120a2.14 2.14 0 0 1 1.9 2.3v19.1M125.9 120v21.4M127.2 120v21.4M129.1 120a2.14 2.14 0 0 0-1.9 2.3v19.1M130.4 120v21.4M146 120v21.4M147.4 120a2.14 2.14 0 0 1 1.9 2.3v19.1M149.3 120v21.4M150.5 120v21.4M152.4 120a2.14 2.14 0 0 0-1.8 2.3v19.1M153.8 120v21.4"/>
<path d="M165.2 120v8.9h10.4M172.5 118.4v23M173.7 118.4v6h31.1v-6M204.8 118.4l.9 .6 .4 .6 .3 .8v.7M44.5 125.6l.5-.3 .5 .3M44.5 125.6v3.3M44.5 125.6h1M45.2 121.1h1.2M45.2 121.1l.6 .4 .6-.4M45.5 125.6v3.3M46.4 124.2h15.2v.7h-15.2zM46.9 124.9v4"/>
<path d="M51.9 128.9v12.5M56.5 128.9v12.5M60.7 128.9v12.5M61.1 122.8v1.4M61.1 124.9v4M61.9 122.3h106.5v6.6M62.1 121.2l-.2 .8v.8M63.1 121.1h.1M63.1 121.1l.1 .1M63.2 121.2h-2.4v1.6h2.1v6.1h-26.3v12.5M63.2 121.1a2.5 2.5 0 0 1 2.1-1.1h23.1a15 15 0 0 0 5.5 0h72.5l.7 .2 .6 .5 .4 .8 .2 .8M63.2 121.1v.1"/>
<path d="M64.9 120v2.3M175.6 124.4v9.1M176.4 128.7h21.9v.9h-21.9zM176.4 127.2h21.9v.9h-21.9zM177.1 124.4v2.8M177.1 128.1v.6M177.1 129.6v3.9M180 133.5v7.9M183.1 133.5v7.9M187.4 133.5v8.7M197.7 124.4v2.8M197.7 128.1v.6"/>
<path d="M197.7 129.6v3.9M35.8 142.2v-.8h169.9v.8M54.1 141.4v.8M175.6 141.4v-7.9h29.2v7.9"/>
<circle cx="58.6" cy="35.4" r=".57"/>
<circle cx="69.9" cy="36.7" r=".57"/>
<circle cx="91.2" cy="36.7" r=".56"/>
<circle cx="112.5" cy="36.7" r=".57"/>
<circle cx="171.2" cy="36.4" r="1.27"/>
<circle cx="177.8" cy="35.4" r=".57"/>
<circle cx="183" cy="36.8" r="2.86"/>
<circle cx="45" cy="50.6" r=".49"/>
<circle cx="54" cy="50.7" r="7.1"/>
<circle cx="58.5" cy="42.8" r=".46"/>
<circle cx="187.4" cy="50.7" r="10.3"/>
<circle cx="197.4" cy="40.2" r="2.86"/>
<circle cx="201.3" cy="46.8" r="2.82"/>
<circle cx="201.3" cy="54.5" r="2.8"/>
<circle cx="58.6" cy="65.9" r=".57"/>
<circle cx="69.9" cy="64.6" r=".57"/>
<circle cx="91.2" cy="64.6" r=".56"/>
<circle cx="112.5" cy="64.6" r=".57"/>
<circle cx="171.2" cy="64.9" r="1.27"/>
<circle cx="177.8" cy="65.9" r=".57"/>
<circle cx="197.4" cy="61.1" r="2.86"/>
</g>
<g fill="#000">
<path d="M54.1 15.6l3-.5v1zM184.4 15.1l3 .5-3 .5zM55.7 30.9l.8 .6-1.9 2.4zM99.1 28.6h1l-.5 3zM99.6 34.8l.5 3h-1zM120.6 33.2l.6 3h-1.1zM120.1 28.6h1.1l-.6 3zM144.2 24.8l6 1.5-6 1.6zM149.8 31.4l.9-.5 1.1 2.8zM165.6 30.3l.9 .2-1.2 2.8zM235.2 31.1l.9-.5 1.1 2.9zM111 40.6l2.8 1.3-3.1-.3z"/>
<path d="M26.6 56.6h3l-1.5 6.1zM37.9 73.3l3.1 .5-3.1 .5zM67.1 73.8l3-.5v1zM144.2 72.2l6 1.5-6 1.5zM210.3 56.6h2.9l-1.5 6.1zM38.3 80.1l3 .5-3 .5zM43.4 88.1l3.1-.5v1zM61.6 87.6l3 .5-3 .5zM66.8 80.6l3-.5v1zM78.7 92.3l2.3-1.2-1.1 2.3zM37.9 105.4l.5 3.1h-1zM37.4 101.9h1l-.5 3z"/>
<path d="M140.4 115.3h1l-.5 3.1zM140.9 120l.5 3h-1zM173.4 106.8l3 .5-3 .5zM198.3 107.3l3.1-.5v1zM65.2 121.1h1l-.5 3.1zM65.7 124.9l.5 3h-1zM173.6 128.1l.5 3h-1zM173.1 124.1h1l-.5 3.1zM46.9 154.9l3.1-.5v1zM46.9 144.9l3.2 1.6-3.2 1.6zM58.1 154.4l3 .5-3 .5zM177.1 151.4l3.1-.5v1z"/>
<path d="M194.6 150.9l3.1 .5-3.1 .5zM46.4 162.2l3.1-.5v1zM58.6 161.7l3 .5-3 .5z"/>
</g>
<g font-size="4.2">
<text x="108.3" y="17.3">10.500</text>
<text x="85.7" y="21">.250</text>
<text x="128.1" y="20.2">R.325</text>
<text x="172.7" y="22.5">R.325</text>
<text x="206" y="21.7">R.188</text>
<text x="225.1" y="20.9">SECTION B-B</text>
<text x="65.2" y="24.2">R.338</text>
<text x="126.4" y="25.4">.125</text>
<text x="194.9" y="26.8">POCKETS MILLED</text>
<text x="196.2" y="31.8">WITH BULLNOSE</text>
<text x="125.2" y="45.5">R.250</text>
<text x="49.6" y="75.5">2.057</text>
<text x="49.6" y="82.3">2.004</text>
<text x="81.2" y="89.8">1.672±.001</text>
<text x="127" y="89.2">.125</text>
<text x="83.4" y="95.5">0.001</text>
<text x="97.2" y="95.5">A</text>
<text x="19.7" y="105.7">3.000</text>
<text x="90.9" y="105.7">0</text>
<text x="25.6" y="112.6">.039</text>
<text x="90.9" y="109.9">.103</text>
<text x="183.8" y="108.9">1.725</text>
<text x="236.2" y="108.7">1.875</text>
<text x="90.9" y="114.1">.227</text>
<text x="90.9" y="117.9">.942</text>
<text x="236.2" y="114.4">1.750</text>
<text x="19.7" y="125.7">1.419</text>
<text x="19.7" y="120.7">1.813</text>
<text x="236.2" y="123.8">1.182</text>
<text x="19.7" y="130.7">1.050</text>
<text x="236.2" y="128.8">1.061</text>
<text x="236.2" y="133.8">.687</text>
<text x="27.9" y="143.8">0</text>
<text x="236.2" y="143.8">0</text>
<text x="236.2" y="138.9">.063</text>
<text x="53.5" y="148.2">A</text>
<text x="69.8" y="147.7">.056 TYP</text>
<text x="107.6" y="151.5">SECTION A-A</text>
<text x="153.3" y="153.1">.068 TYP</text>
<text x="208.3" y="153.1">1.620±.001</text>
<text x="74" y="156.6">1.118±.001</text>
<text x="69.3" y="163.9">1.197</text>
<text x="220.6" y="169.3">KINEA DESIGN</text>
<text x="226" y="182.5">MOTOR LINK HOUSING</text>
<text x="221.4" y="198.7">A</text>
<text x="238.8" y="198.6">1001-3006</text>
<text x="273.5" y="198.7">01</text>
</g>
<text font-size="3.9" x="166.5" y="202.1">1</text>
<g font-size="3.5">
<text x="151.3" y="27.1">B</text>
<text x="26.9" y="66.3">A</text>
<text x="210.5" y="66.3">A</text>
<text x="151.3" y="74.4">B</text>
<text x="203.1" y="179.8">5-19-2010</text>
<text x="194.2" y="180.1">EF</text>
<text x="158.8" y="189.5">Black Delrin</text>
<text x="163.1" y="195.8">Natural</text>
</g>
<g font-size="3.2">
<text x="32.5" y="3.3">8</text>
<text x="65.3" y="3.4">7</text>
<text x="97.8" y="3.4">6</text>
<text x="131.4" y="3.4">5</text>
<text x="163.4" y="3.3">4</text>
<text x="195.5" y="3.4">3</text>
<text x="228.9" y="3.6">2</text>
<text x="261.8" y="3.6">1</text>
<text x="14.1" y="27.1">D</text>
<text x="279.4" y="29.9">D</text>
<text x="14" y="78">C</text>
<text x="279.7" y="78.9">C</text>
<text x="14.6" y="128.9">B</text>
<text x="279.4" y="127.7">B</text>
<text x="14.2" y="177.8">A</text>
<text x="279.8" y="178">A</text>
<text x="33.5" y="205.4">8</text>
<text x="64.4" y="205.5">7</text>
<text x="97.7" y="205.4">6</text>
<text x="132.4" y="205.4">5</text>
<text x="162.6" y="205.4">4</text>
<text x="195.4" y="205.3">3</text>
<text x="228.4" y="205.4">2</text>
<text x="262" y="205.5">1</text>
</g>
<g font-size="2.8">
<text x="112.8" y="11.4">ZONE</text>
<text x="129.6" y="11.4">REV.</text>
<text x="171.8" y="11.4">DESCRIPTION</text>
<text x="186.7" y="7.7">REVISIONS</text>
<text x="223.2" y="11.4">DRAWN</text>
<text x="248.2" y="11.4">DATE</text>
<text x="268.9" y="11.4">APPR.</text>
<text x="227" y="202.1">1:2</text>
<text x="244.5" y="201.9">10013006</text>
<text x="268.2" y="202.1">3</text>
<text x="275.2" y="202.1">4</text>
</g>
<g font-size="2.1">
<text x="25.5" y="11.9">THE WRITTEN PERMISSION OF KINEA DESIGN, L.L.C. IS PROHIBITED.</text>
<text x="25.6" y="7.2">THE INFORMATION CONTAINED IN THIS DRAWING IS THE SOLE PROPERTY OF</text>
<text x="25.7" y="9.7">KINEA DESIGN, L.L.C. ANY REPRODUCTION IN PART OR WHOLE WITHOUT</text>
<text x="25.6" y="14.8">© 2007 KINEA DESIGN, L.L.C. ALL RIGHTS RESERVED</text>
<text x="152.9" y="167.3">UNLESS OTHERWISE SPECIFIED</text>
<text x="206.7" y="163.8">PARTS</text>
<text x="214.4" y="163.8">LIST</text>
<text x="153.1" y="169.5">DIMENSIONS ARE IN INCHES</text>
<text x="153.2" y="171.7">TOLERANCES ARE:</text>
<text x="126.8" y="195.5">NEXT ASSY</text>
<text x="141.6" y="195.5">USED ON</text>
<text x="131.2" y="200.8">APPLICATION</text>
</g>
<g font-size="1.7">
<text x="152.4" y="158.4">ITEM</text>
<text x="152.8" y="160.4">NO.</text>
<text x="165.1" y="160.3">IDENTIFYING NO.</text>
<text x="167.3" y="158.3">PART</text>
<text x="173.5" y="158.3">OR</text>
<text x="208.1" y="160.1">OR DESCRIPTION</text>
<text x="208.2" y="157.9">NOMENCLATURE</text>
<text x="253.1" y="160.1">SPECIFICATION</text>
<text x="255.8" y="158">MATERIAL</text>
<text x="272.3" y="159.9">REQD</text>
<text x="272.8" y="157.9">QTY</text>
<text x="187.8" y="167.9">CAD GENERATED DRAWING,</text>
<text x="187.8" y="170.4">DO NOT MANUALLY UPDATE</text>
<text x="158.4" y="178.4">.X =</text>
<text x="159" y="174.9">DECIMALS</text>
<text x="163.2" y="178.4">.0500</text>
<text x="174.5" y="175">ANGLES</text>
<text x="175.7" y="178.5">0° 15'</text>
<text x="185.8" y="177.8">DRAWN</text>
<text x="189.8" y="175.1">APPROVALS</text>
<text x="209.5" y="174.9">DATE</text>
<text x="155.2" y="183.7">.XXXX =</text>
<text x="156.3" y="181.9">.XXX =</text>
<text x="157.4" y="180.2">.XX =</text>
<text x="163.2" y="183.7">.0005</text>
<text x="163.2" y="181.9">.0050</text>
<text x="163.2" y="180.2">.0100</text>
<text x="185.8" y="182.9">CHECKED</text>
<text x="152.9" y="186.8">MATERIAL</text>
<text x="185.6" y="188.6">RESP ENG</text>
<text x="153.5" y="192.7">FINISH</text>
<text x="185.5" y="193.7">MFG ENG</text>
<text x="220.7" y="195.3">SIZE</text>
<text x="225.9" y="195.1">DWG. NO.</text>
<text x="273.6" y="194.9">REV.</text>
<text x="153.5" y="199.8">QUANTITY</text>
<text x="185.5" y="199.3">QUAL ENG</text>
<text x="220.8" y="201.7">SCALE</text>
<text x="232.4" y="201.5">PART NO.</text>
<text x="262.4" y="201.5">SHEET</text>
<text x="271.4" y="201.9">OF</text>
</g>
</svg>
